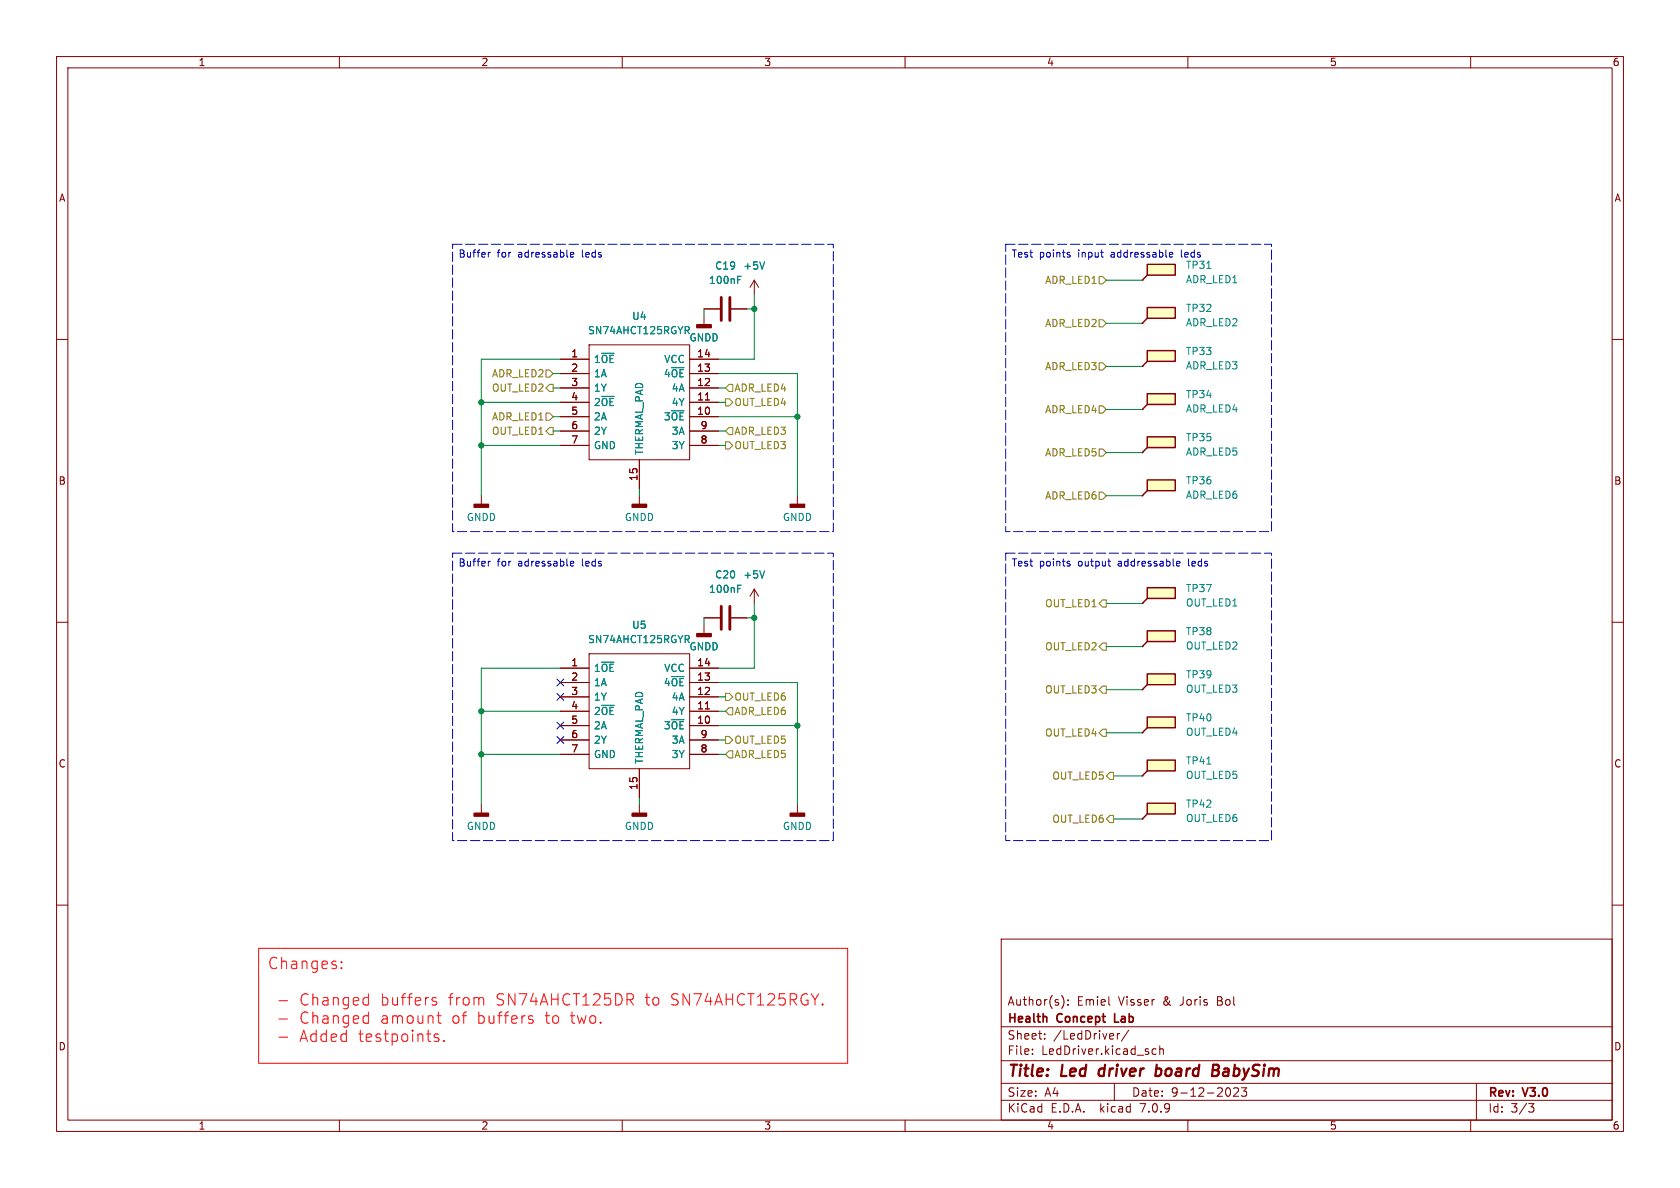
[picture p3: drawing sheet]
<svg xmlns="http://www.w3.org/2000/svg" width="297mm" height="210mm" viewBox="0 0 297 210" stroke-linecap="round" stroke-linejoin="round" font-family="sans-serif">
<g fill="none" stroke="#840000" stroke-width=".18">
<path d="M10 10h277v190h-277zM12 12h273v186h-273zM60 10v2M110 10v2M160 10v2M210 10v2M260 10v2M10 60h2M124.5 55.9v1.5M124.5 54.6h2.8M129.3 54.6h2.8M133.3 49.5v2.6"/>
<path d="M133.3 49.5l-.7 1.3M133.3 49.5l.8 1.3M201.9 57.2h.1M201.9 49.5h.1M285 60h2M99.1 63.5h5M99.1 73.7h5M99.1 71.1h5M99.1 68.6h5M99.1 66h5M99.1 76.2h5M99.1 78.7h5"/>
<path d="M104.1 61h17.8v20.3h-17.8zM121.9 63.5h5.1M121.9 73.7h5.1M121.9 71.1h5.1M121.9 68.6h5.1M121.9 66h5.1M121.9 76.2h5.1M121.9 78.7h5.1M124.7 70.7h.7M201.9 64.8h.1M201.9 72.4h.1M85.1 87.6v1.6"/>
<path d="M113 81.3v5.1M113 87.6v1.6M141 87.6v1.6M201.9 80h.1M201.9 87.6h.1M10 110h2M99.1 118.1h5M104.1 115.6h17.8v20.3h-17.8zM121.9 118.1h5.1M124.5 110.5v1.5M124.5 109.2h2.8M129.3 109.2h2.8"/>
<path d="M133.3 104.1l-.7 1.3M133.3 104.1v2.6M133.3 104.1l.8 1.3M201.9 106.7h.1M201.9 114.3h.1M285 110h2M99.1 128.3h5M99.1 125.7h5M99.1 123.2h5M99.1 120.7h5M99.1 130.8h5M99.1 133.4h5"/>
<path d="M113 135.9v5.1M121.9 128.3h5.1M121.9 125.7h5.1M121.9 123.2h5.1M121.9 120.7h5.1M121.9 130.8h5.1M121.9 133.4h5.1M124.7 125.3h.7M201.9 121.9h.1M201.9 129.5h.1M201.9 137.2h.1M10 160h2"/>
<path d="M85.1 142.2v1.6M113 142.2v1.6M141 142.2v1.6M201.9 144.8h.1M285 160h2M177 166h108v32h-108zM187.7 176a1.72 1.72 0 0 1 0 2.3M188.8 177.6v.1M188.8 176.8v.1M196.1 177.6l.1 .1M60 198v2M110 198v2"/>
<path d="M160 198v2M177 194.5h108M177 191.5h108M177 187.5h108M177 181.5h108M182.5 186.3v.1M182.5 185.5v.1M184.7 183.6v.1M184.7 182.8v.1M197 191.5v3M197.5 182.7v1M198 182.7l-.3 .1-.2 .2"/>
<path d="M199.5 182.1l-1.3 2M204.4 185.5l-.4-.1-.3 .3v.4l.1 .2h.6M205 185.5l.2-.1 .4 .1 .1 .9M205 184.9v1.5M210 198v2M217.4 192.4l.1 .8-.1 .5-.2 .1M218.9 192.4v.5l-.9 .9h1M220.4 192.3l-.5 .6 .4 .1v.7l-.2 .1h-.4l-.2-.1M260 198v2M261 191.5v6.5M270.2 195.1h1l-.5 .6 .4 .1 .1 .5-.3 .3h-.4"/>
</g>
<path d="M194.4 189.1l-.2 .7 .3 .4M204.4 189l.2-.1 .6 .1M204.5 188.2l-.2 2M205.1 190a.66 .66 0 0 1-.8 .1M214.4 189.2h.7M214.5 188.2h.7a.49 .49 0 0 1 .3 .5 .49 .49 0 0 1-.4 .5M215.1 189.2l.2 .1a.58 .58 0 0 1-.3 .9h-.7" fill="none" stroke="#840000" stroke-width=".4"/>
<path d="M184.8 179.7l.3 .2v.8M197.1 179.2v1.5h.7" fill="none" stroke="#840000" stroke-width=".3"/>
<g fill="#840000" stroke="#840000" stroke-width=".25">
<path d="M83.8 143.8h2.6v.5h-2.6z"/>
<path d="M111.8 143.8h2.5v.5h-2.5z"/>
<path d="M139.7 143.8h2.5v.5h-2.5z"/>
<path d="M123.2 112h2.5v.5h-2.5z"/>
<path d="M123.2 57.4h2.5v.5h-2.5z"/>
<path d="M111.8 89.2h2.5v.5h-2.5z"/>
<path d="M139.7 89.2h2.5v.5h-2.5z"/>
<path d="M83.8 89.2h2.6v.5h-2.6z"/>
</g>
<path d="M121.4 58.4l.5 .6M121.6 57.7l.3 .3-.1 .3-.2 .1M130.4 49.4h.4M130.4 48.8h.6M135.2 46.3l-.5 1.3M213.4 47.4h.7M121.4 113l.5 .6M121.6 112.3l.3 .3-.1 .3-.2 .1M130.4 104.1h.4M130.4 103.4h.6M135.2 100.9l-.5 1.3M213.4 135.1h.7" fill="none" stroke="#008484" stroke-width=".18"/>
<g fill="#ffffc2" stroke="#ffffc2" stroke-width=".18">
<path d="M202.8 119.1h5v1.9h-5z"/>
<path d="M202.8 103.9h5v1.9h-5z"/>
<path d="M202.8 126.7h5v2h-5z"/>
<path d="M202.8 54.4h5v1.9h-5z"/>
<path d="M202.8 62h5v1.9h-5z"/>
<path d="M202.8 46.7h5v1.9h-5z"/>
<path d="M202.8 111.5h5v1.9h-5z"/>
<path d="M202.8 69.6h5v1.9h-5z"/>
<path d="M202.8 77.2h5v1.9h-5z"/>
<path d="M202.8 84.8h5v1.9h-5z"/>
<path d="M202.8 134.4h5v1.9h-5z"/>
<path d="M202.8 142h5v1.9h-5z"/>
</g>
<g fill="none" stroke="#840000" stroke-width=".25">
<path d="M202.8 54.4h5v1.9h-5zM202.8 46.7h5v1.9h-5zM202.8 56.3l-.9 .9M202.8 48.6l-.9 .9M202.8 62h5v1.9h-5zM202.8 69.6h5v1.9h-5zM202.8 77.2h5v1.9h-5zM202.8 63.9l-.9 .9M202.8 71.5l-.9 .9M202.8 79.1l-.9 .9M202.8 84.8h5v1.9h-5zM202.8 86.7l-.9 .9"/>
<path d="M202.8 119.1h5v1.9h-5zM202.8 103.9h5v1.9h-5zM202.8 111.5h5v1.9h-5zM202.8 105.8l-.9 .9M202.8 113.4l-.9 .9M202.8 126.7h5v2h-5zM202.8 134.4h5v1.9h-5zM202.8 121l-.9 .9M202.8 128.7l-.9 .8M202.8 136.3l-.9 .9M202.8 142h5v1.9h-5zM202.8 143.9l-.9 .9"/>
</g>
<path d="M127.5 52.6v4M129 52.6v4M127.5 107.2v4.1M129 107.2v4.1" fill="none" stroke="#840000" stroke-width=".51"/>
<g fill="none" stroke="#848400" stroke-width=".18">
<path d="M194.3 56.5h.6l.7 .7-.7 .6h-.6zM194.3 48.9h.6l.7 .6-.7 .7h-.6zM96.5 73h.7l.6 .7-.6 .6h-.7zM96.5 65.4h.7l.6 .6-.6 .7h-.7zM97.2 67.9h.6v1.3h-.6l-.7-.6zM97.2 75.6h.6v1.2h-.6l-.7-.6zM128.3 70.5h.6l.6 .6-.6 .7h-.6zM128.3 78.1h.6l.6 .6-.6 .7h-.6zM128.9 67.9h.6v1.3h-.6l-.6-.6zM128.9 75.6h.6v1.2h-.6l-.6-.6zM194.3 64.1h.6l.7 .7-.7 .6h-.6zM194.3 79.4h.6l.7 .6-.7 .6h-.6z"/>
<path d="M194.3 71.8h.6l.7 .6-.7 .6h-.6zM194.3 87h.6l.7 .6-.7 .7h-.6zM194.9 106h.7v1.3h-.7l-.6-.6zM194.9 113.7h.7v1.2h-.7l-.6-.6zM128.3 122.6h.6l.6 .6-.6 .6h-.6zM128.3 130.2h.6l.6 .6-.6 .6h-.6zM128.9 132.7h.6v1.3h-.6l-.6-.6zM128.9 125.1h.6v1.3h-.6l-.6-.7zM194.9 128.9h.7v1.3h-.7l-.6-.7zM194.9 121.3h.7v1.3h-.7l-.6-.7zM196.2 136.5h.6v1.3h-.6l-.6-.6zM196.2 144.1h.6v1.3h-.6l-.6-.6z"/>
</g>
<path d="M80 43.2h67.3v50.8h-67.3zM177.8 43.2h47v50.8h-47zM80 97.8h67.3v50.8h-67.3zM177.8 97.8h47v50.8h-47z" fill="none" stroke="#0000c2" stroke-width=".18" stroke-dasharray="1.7 .6"/>
<g fill="none" stroke="#0000c2" stroke-width=".18">
<path d="M86.3 44.6v.9M86.7 44.6l-.4 .3M100.9 44.7l.4-.1 .1 .3-.6 .1M100.9 45.4h.5M188.8 44.6l.3 .1M188.8 45l.3 .1 .1 .2-.2 .2h-.2M206.8 44.7l.4-.1 .1 .3-.6 .1M206.8 45.4h.5M86.3 99.2v.9M86.7 99.2l-.4 .3M100.9 99.3l.4-.1 .1 .3-.6 .1M188.8 99.2l.3 .1"/>
<path d="M188.8 99.6l.3 .1 .1 .2-.2 .2h-.2M195.8 99.2h.5M208.1 99.3l.3-.1 .2 .3-.6 .1M100.9 100h.5M196.2 100.1h.1M208.1 100h.4"/>
</g>
<g fill="none" stroke="#f00" stroke-width=".18">
<path d="M45.7 167.6h104.2v20.4h-104.2zM49.3 176.9h1.5M60.4 171l.1 .1-.1 .1M60.4 171l-.1 .1 .1 .1M60.4 170v.2M60.4 171v.2M60.4 170l.1 .1-.1 .1M60.4 170l-.1 .1 .1 .1M64.9 176.3l.2 .1M64.9 179.6h.2M65.1 175.7v2M65.1 178.9v2"/>
<path d="M65.1 177.6l-.2 .1M76.5 176.9l.4 .1 .3 .3-.1 .3-.5 .1M76.5 176.4l.2-.1 .4 .1M77.2 179.6h.8M77.5 178.9v1.7l.1 .2 .4 .1M93.7 179.6h.5M111.3 176.7l.7 1M111.6 175.7a.54 .54 0 0 1 .4 .5 .54 .54 0 0 1-.4 .5M145.4 177.5l.1 .1-.1 .1M145.4 177.5l-.1 .1 .1 .1M145.4 177.5v.2M49.3 180.1h1.5"/>
<path d="M49.3 183.3h1.5M65.1 180.8l-.2 .1M77.5 182.9l-.5-.1-.3 .3 .1 .2 .7 .2 .1 .2-.1 .3-.2 .1-.6-.1M78.5 183.9l.1 .1-.1 .1M78.5 183.9l-.1 .1 .1 .1M78.5 183.9v.2M93.7 180.2l.5 .1 .1 .3-.3 .3h-.4"/>
</g>
<g fill="none" stroke="#008400" stroke-width=".18">
<path d="M124.5 54.6v1.3M132.1 54.6h1.2M133.3 52.1v11.4h-6.3M195.6 49.5h6.3M195.6 57.2h6.3M85.1 78.7h14M85.1 71.1h14M97.8 73.7h1.3M97.8 76.2h1.3M97.8 68.6h1.3M97.8 66h1.3M99.1 63.5h-14v24.1"/>
<path d="M127 78.7h1.3M127 71.1h1.3M127 66h14v21.6M127 73.7h14M127 76.2h1.3M127 68.6h1.3M195.6 72.4h6.3M195.6 64.8h6.3M113 86.4v1.2M195.6 80h6.3M195.6 87.6h6.3M99.1 118.1h-14v24.1"/>
<path d="M124.5 109.2v1.3M132.1 109.2h1.2M133.3 106.7v11.4h-6.3M195.6 114.3h6.3M195.6 106.7h6.3M85.1 125.7h14M85.1 133.4h14M127 125.7h1.3M127 133.4h1.3M127 123.2h1.3M127 130.8h1.3M127 120.7h14v21.5"/>
<path d="M127 128.3h14M195.6 129.5h6.3M195.6 121.9h6.3M196.8 137.2h5.1M113 141v1.2M196.8 144.8h5.1"/>
</g>
<path d="M98.5 122.6l1.2 1.2M98.5 120l1.2 1.3M98.5 127.7l1.2 1.2M98.5 130.2l1.2 1.2M99.7 122.6l-1.2 1.2M99.7 120l-1.2 1.3M99.7 127.7l-1.2 1.2M99.7 130.2l-1.2 1.2" fill="none" stroke="#000084" stroke-width=".18"/>
<g fill="#008400" stroke="#008400" stroke-width=".18">
<circle cx="141" cy="128.3" r=".46"/>
<circle cx="133.3" cy="109.2" r=".46"/>
<circle cx="85.1" cy="133.4" r=".46"/>
<circle cx="85.1" cy="125.7" r=".46"/>
<circle cx="133.3" cy="54.6" r=".46"/>
<circle cx="141" cy="73.7" r=".46"/>
<circle cx="85.1" cy="71.1" r=".46"/>
<circle cx="85.1" cy="78.7" r=".46"/>
</g>
<g font-size="2.8" fill="#f00">
<text x="47.2" y="171.6">Changes:</text>
<text x="52.9" y="178">Changed</text>
<text x="67.2" y="178">buffers</text>
<text x="79.3" y="178">from</text>
<text x="87.7" y="178">SN74AHCT125DR</text>
<text x="114.1" y="178">to</text>
<text x="118.7" y="178">SN74AHCT125RGY.</text>
<text x="52.9" y="181.3">Changed</text>
<text x="52.9" y="184.5">Added</text>
<text x="63.3" y="184.5">testpoints.</text>
<text x="67.2" y="181.3">amount</text>
<text x="79.8" y="181.3">of</text>
<text x="84.4" y="181.3">buffers</text>
<text x="96.4" y="181.3">to</text>
<text x="101" y="181.3">two.</text>
</g>
<g font-size="2.8" fill="#840000">
<text x="178" y="190.9">Title:</text>
<text x="187.7" y="190.9">Led</text>
<text x="195.1" y="190.9">driver</text>
<text x="205.9" y="190.9">board</text>
<text x="216.7" y="190.9">BabySim</text>
</g>
<g font-size="2.1" fill="#840000">
<text x="178" y="178">Author(s):</text>
<text x="190.4" y="178">Emiel</text>
<text x="197.8" y="178">Visser</text>
<text x="205.8" y="178">&amp;</text>
<text x="208.9" y="178">Joris</text>
<text x="215.6" y="178">Bol</text>
<text x="178" y="184">Sheet:</text>
<text x="178" y="181.2">Health</text>
<text x="186.2" y="184">/LedDriver/</text>
<text x="187" y="181.2">Concept</text>
<text x="197.7" y="181.2">Lab</text>
<text x="178" y="186.7">File:</text>
<text x="184.1" y="186.7">LedDriver.kicad_sch</text>
<text x="178" y="196.9">KiCad</text>
<text x="178" y="194.1">Size:</text>
<text x="184.7" y="194.1">A4</text>
<text x="185.7" y="196.9">E.D.A.</text>
<text x="194.6" y="196.9">kicad</text>
<text x="200" y="194.1">Date:</text>
<text x="201.8" y="196.9">7.0.9</text>
<text x="207" y="194.1">9-12-2023</text>
<text x="263" y="194.3">Rev:</text>
<text x="263" y="196.9">Id:</text>
<text x="267.1" y="196.9">3/3</text>
<text x="269.4" y="194.3">V3.0</text>
</g>
<g font-size="1.8" fill="#840000">
<text x="35" y="11.9">1</text>
<text x="85" y="11.9">2</text>
<text x="135" y="11.9">3</text>
<text x="185" y="11.9">4</text>
<text x="235" y="11.9">5</text>
<text x="285" y="11.9">6</text>
<text x="10.3" y="35.9">A</text>
<text x="285.3" y="35.9">A</text>
<text x="100.9" y="63.2">1</text>
<text x="100.9" y="65.8">2</text>
<text x="123.1" y="65.8">13</text>
<text x="123.1" y="63.2">14</text>
<text x="100.9" y="68.3">3</text>
<text x="100.9" y="70.9">4</text>
<text x="123.1" y="70.9">11</text>
<text x="123.1" y="68.3">12</text>
<text x="100.9" y="73.4">5</text>
<text x="100.9" y="75.9">6</text>
<text x="123.1" y="73.4">10</text>
<text x="123.8" y="75.9">9</text>
<text x="100.9" y="78.5">7</text>
<text x="123.8" y="78.5">8</text>
<text x="10.3" y="85.9">B</text>
<text x="112.8" y="85.1" transform="rotate(-90 112.8 85.1)">15</text>
<text x="285.3" y="85.9">B</text>
<text x="100.9" y="117.9">1</text>
<text x="123.1" y="117.9">14</text>
<text x="100.9" y="120.4">2</text>
<text x="100.9" y="122.9">3</text>
<text x="100.9" y="125.5">4</text>
<text x="123.1" y="125.5">11</text>
<text x="123.1" y="122.9">12</text>
<text x="123.1" y="120.4">13</text>
<text x="100.9" y="128">5</text>
<text x="100.9" y="130.6">6</text>
<text x="123.1" y="128">10</text>
<text x="123.8" y="130.6">9</text>
<text x="10.3" y="135.9">C</text>
<text x="100.9" y="133.1">7</text>
<text x="123.8" y="133.1">8</text>
<text x="285.3" y="135.9">C</text>
<text x="112.8" y="139.7" transform="rotate(-90 112.8 139.7)">15</text>
<text x="10.3" y="185.9">D</text>
<text x="285.3" y="185.9">D</text>
<text x="35" y="199.9">1</text>
<text x="85" y="199.9">2</text>
<text x="135" y="199.9">3</text>
<text x="185" y="199.9">4</text>
<text x="235" y="199.9">5</text>
<text x="285" y="199.9">6</text>
</g>
<g font-size="1.8" fill="#0000c2">
<text x="81" y="45.9">Buffer</text>
<text x="87.9" y="45.9">for</text>
<text x="91.7" y="45.9">adressable</text>
<text x="103.2" y="45.9">leds</text>
<text x="178.8" y="45.9">Test</text>
<text x="183.7" y="45.9">points</text>
<text x="190.7" y="45.9">input</text>
<text x="196.7" y="45.9">addressable</text>
<text x="209.3" y="45.9">leds</text>
<text x="81" y="100.5">Buffer</text>
<text x="87.9" y="100.5">for</text>
<text x="91.7" y="100.5">adressable</text>
<text x="103.2" y="100.5">leds</text>
<text x="178.8" y="100.5">Test</text>
<text x="183.7" y="100.5">points</text>
<text x="190.7" y="100.5">output</text>
<text x="197.9" y="100.5">addressable</text>
<text x="210.5" y="100.5">leds</text>
</g>
<g font-size="1.8" fill="#008484">
<text x="126.3" y="47.9">C19</text>
<text x="131.3" y="47.9">+5V</text>
<text x="209.6" y="47.7">TP31</text>
<text x="125.2" y="50.4">100nF</text>
<text x="209.6" y="50.3">ADR_LED1</text>
<text x="103.9" y="59.3">SN74AHCT125RGYR</text>
<text x="111.7" y="56.7">U4</text>
<text x="209.6" y="55.3">TP32</text>
<text x="209.6" y="57.9">ADR_LED2</text>
<text x="104.9" y="64.4">1~{OE}</text>
<text x="117.3" y="64.4">VCC</text>
<text x="121.8" y="60.6">GNDD</text>
<text x="209.6" y="63">TP33</text>
<text x="209.6" y="65.5">ADR_LED3</text>
<text x="104.9" y="66.9">1A</text>
<text x="104.9" y="69.4">1Y</text>
<text x="104.9" y="72">2~{OE}</text>
<text x="117.3" y="66.9">4~{OE}</text>
<text x="118.7" y="72">4Y</text>
<text x="118.7" y="69.4">4A</text>
<text x="209.6" y="70.6">TP34</text>
<text x="104.9" y="74.5">2A</text>
<text x="104.9" y="77.1">2Y</text>
<text x="117.3" y="74.5">3~{OE}</text>
<text x="118.7" y="77.1">3A</text>
<text x="209.6" y="73.1">ADR_LED4</text>
<text x="104.9" y="79.6">GND</text>
<text x="113.9" y="80.5" transform="rotate(-90 113.9 80.5)">THERMAL_PAD</text>
<text x="118.7" y="79.6">3Y</text>
<text x="209.6" y="78.2">TP35</text>
<text x="209.6" y="80.7">ADR_LED5</text>
<text x="209.6" y="85.8">TP36</text>
<text x="209.6" y="88.4">ADR_LED6</text>
<text x="82.4" y="92.3">GNDD</text>
<text x="110.4" y="92.3">GNDD</text>
<text x="138.3" y="92.3">GNDD</text>
<text x="125.2" y="105">100nF</text>
<text x="126.3" y="102.5">C20</text>
<text x="131.3" y="102.5">+5V</text>
<text x="209.6" y="104.9">TP37</text>
<text x="209.6" y="107.4">OUT_LED1</text>
<text x="103.9" y="113.9">SN74AHCT125RGYR</text>
<text x="111.7" y="111.4">U5</text>
<text x="209.6" y="112.5">TP38</text>
<text x="104.9" y="119">1~{OE}</text>
<text x="117.3" y="119">VCC</text>
<text x="121.8" y="115.2">GNDD</text>
<text x="209.6" y="115">OUT_LED2</text>
<text x="104.9" y="121.5">1A</text>
<text x="104.9" y="124.1">1Y</text>
<text x="117.3" y="121.5">4~{OE}</text>
<text x="118.7" y="124.1">4A</text>
<text x="209.6" y="120.1">TP39</text>
<text x="209.6" y="122.7">OUT_LED3</text>
<text x="104.9" y="126.6">2~{OE}</text>
<text x="104.9" y="129.1">2A</text>
<text x="104.9" y="131.7">2Y</text>
<text x="117.3" y="129.1">3~{OE}</text>
<text x="118.7" y="126.6">4Y</text>
<text x="118.7" y="131.7">3A</text>
<text x="209.6" y="127.7">TP40</text>
<text x="209.6" y="130.3">OUT_LED4</text>
<text x="104.9" y="134.2">GND</text>
<text x="113.9" y="135.1" transform="rotate(-90 113.9 135.1)">THERMAL_PAD</text>
<text x="118.7" y="134.2">3Y</text>
<text x="209.6" y="135.4">TP41</text>
<text x="209.6" y="137.9">OUT_LED5</text>
<text x="209.6" y="143">TP42</text>
<text x="82.4" y="146.9">GNDD</text>
<text x="110.4" y="146.9">GNDD</text>
<text x="138.3" y="146.9">GNDD</text>
<text x="209.6" y="145.5">OUT_LED6</text>
</g>
<g font-size="1.8" fill="#848400">
<text x="184.7" y="50.4">ADR_LED1</text>
<text x="184.7" y="58">ADR_LED2</text>
<text x="184.7" y="65.6">ADR_LED3</text>
<text x="86.9" y="69.4">OUT_LED2</text>
<text x="86.9" y="66.9">ADR_LED2</text>
<text x="129.7" y="72">OUT_LED4</text>
<text x="129.7" y="69.4">ADR_LED4</text>
<text x="86.9" y="74.5">ADR_LED1</text>
<text x="86.9" y="77.1">OUT_LED1</text>
<text x="129.7" y="77.1">ADR_LED3</text>
<text x="184.7" y="73.3">ADR_LED4</text>
<text x="129.7" y="79.6">OUT_LED3</text>
<text x="184.7" y="80.9">ADR_LED5</text>
<text x="184.7" y="88.5">ADR_LED6</text>
<text x="184.7" y="107.5">OUT_LED1</text>
<text x="184.7" y="115.2">OUT_LED2</text>
<text x="129.7" y="124.1">OUT_LED6</text>
<text x="184.7" y="122.8">OUT_LED3</text>
<text x="129.7" y="126.6">ADR_LED6</text>
<text x="129.7" y="131.7">OUT_LED5</text>
<text x="184.7" y="130.4">OUT_LED4</text>
<text x="129.7" y="134.2">ADR_LED5</text>
<text x="185.9" y="138">OUT_LED5</text>
<text x="185.9" y="145.6">OUT_LED6</text>
</g>
</svg>
